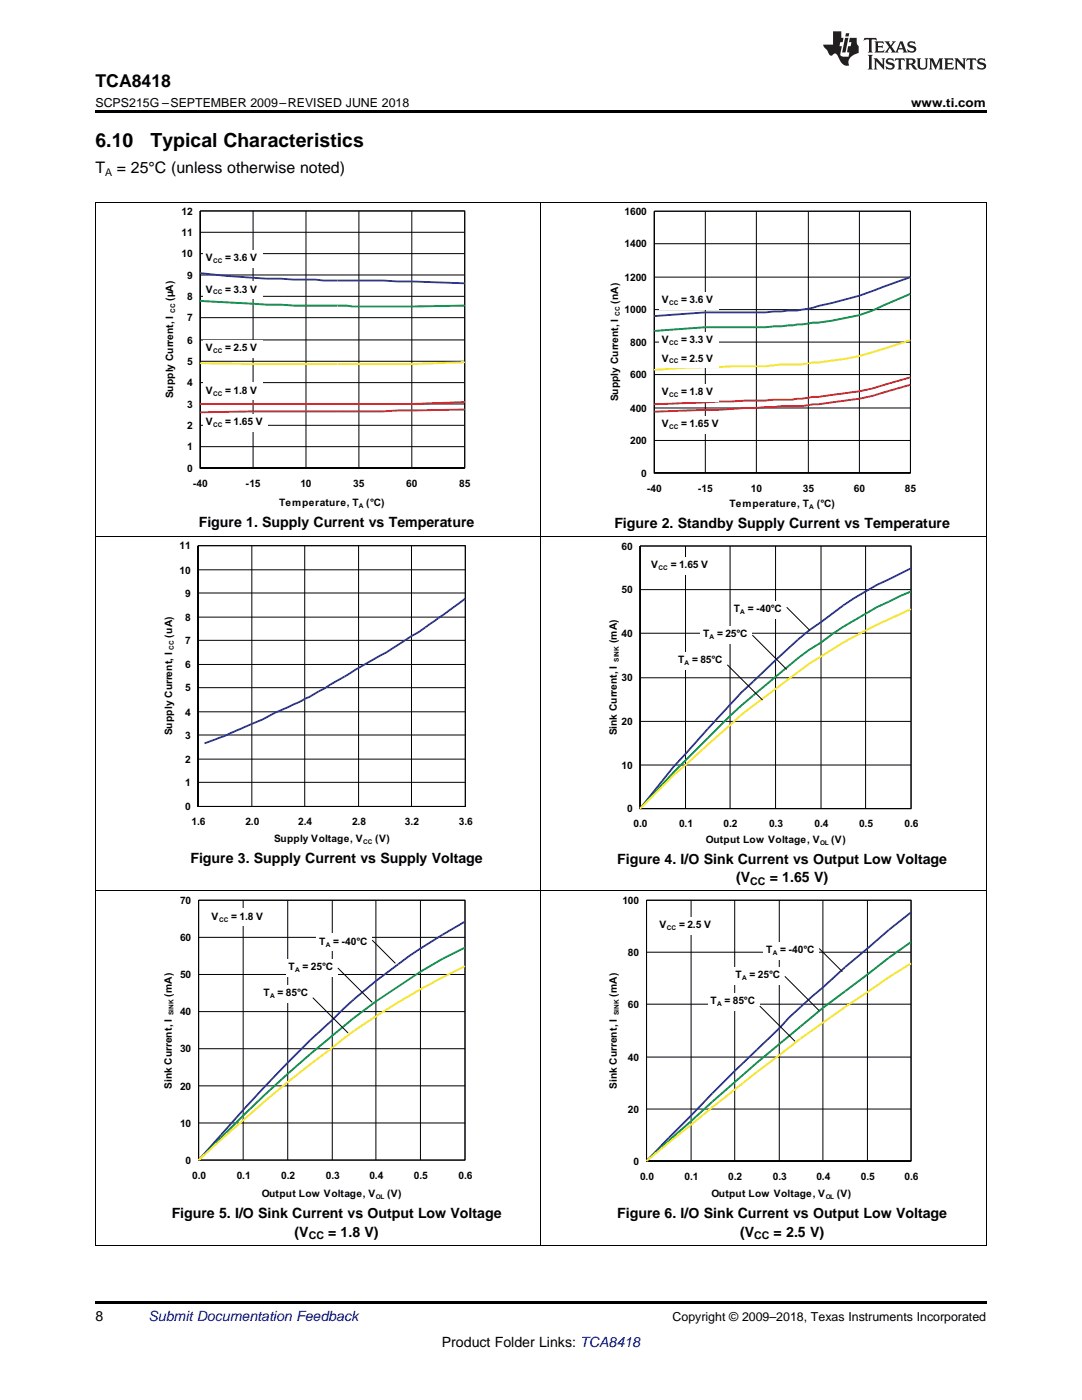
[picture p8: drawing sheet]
<svg xmlns="http://www.w3.org/2000/svg" width="216mm" height="279mm" viewBox="0 0 216 279" stroke-linecap="round" stroke-linejoin="round" font-family="sans-serif">
<path d="M19 248.5l.2 .1zM196.7 248.5l.1 .1zM19 259.7h177.8v.5h-177.8z" fill="#000"/>
<path d="M19.1 177.8v70.8M107.9 177.8v70.8M196.8 177.8v70.8M19 248.5h177.8" fill="none" stroke="#000" stroke-width=".2"/>
<g fill="#fff">
<path d="M32.6 178.5h61.8v61.1h-61.8z" fill-rule="evenodd"/>
<path d="M39.6 179.7h53.2v51.8h-53.2z" fill-rule="evenodd"/>
</g>
<path d="M39.6 179.7h53.2v51.8h-53.2zM48.5 179.7v51.8M57.4 179.7v51.8M66.3 179.7v51.8M75 179.7v51.8M83.9 179.7v51.8M39.6 194.5h53.2M39.6 187.1h53.2M39.6 216.7h53.2M39.6 209.3h53.2M39.6 201.9h53.2M39.6 224.1h53.2" fill="none" stroke="#010202" stroke-width=".2"/>
<path d="M92.8 183.9a129.7 129.7 0 0 0-28.7 21.7l-4.5 4.3a379.3 379.3 0 0 0-20 21.6" fill="none" stroke="#2b3695" stroke-width=".37"/>
<path d="M92.8 189.1a99 99 0 0 0-15.6 9.3 146.5 146.5 0 0 0-15.3 12 320 320 0 0 0-22.3 21.1" fill="none" stroke="#05974a" stroke-width=".37"/>
<path d="M92.8 192.8a155.8 155.8 0 0 0-24.5 14.6l-2 1.7a280.5 280.5 0 0 0-26.7 22.4" fill="none" stroke="#f7e726" stroke-width=".37"/>
<g fill="#fff">
<path d="M63.2 186.3h11.1v3.5h-11.1z" fill-rule="evenodd"/>
<path d="M57 191.3h10.4v3.5h-10.4z" fill-rule="evenodd"/>
<path d="M52 196.5h10.4v3.5h-10.4z" fill-rule="evenodd"/>
</g>
<path d="M62.4 199.1l7 7M67.4 193.2l6.9 6.8M74.3 187.6l4.6 4.7" fill="none" stroke="#010202" stroke-width=".2"/>
<g fill="#fff">
<path d="M41.7 181.3h11.8v3.5h-11.8z" fill-rule="evenodd"/>
<path d="M121.4 178.5h62v61.1h-62z" fill-rule="evenodd"/>
<path d="M129 179.7h52.8v52h-52.8z" fill-rule="evenodd"/>
</g>
<path d="M129 179.7h52.8v52h-52.8v-52v52h52.8v-52zM137.9 179.7v52M146.6 179.7v52M155.5 179.7v52M164.2 179.7v52M173.1 179.7v52M129 190h52.8M129 211h52.8M129 200.4h52.8M129 221.3h52.8" fill="none" stroke="#010202" stroke-width=".2"/>
<path d="M181.8 182.1l-4.5 3.5-8.7 7.4-4.4 4.1a89.6 89.6 0 0 0-8.7 8.1 630.2 630.2 0 0 0-22 21.9l-4.5 4.6" fill="none" stroke="#2b3695" stroke-width=".37"/>
<path d="M181.8 188a435.8 435.8 0 0 0-30.8 24.1l-8.8 7.8-13.2 11.8" fill="none" stroke="#05974a" stroke-width=".37"/>
<path d="M181.8 192.3l-4.5 2.7a434.7 434.7 0 0 0-26.3 18.9l-8.8 7.1-13.2 10.7" fill="none" stroke="#f7e726" stroke-width=".37"/>
<g fill="#fff">
<path d="M152.3 188h11.2v3.5h-11.2z" fill-rule="evenodd"/>
<path d="M146.2 193h10.4v3.5h-10.4z" fill-rule="evenodd"/>
<path d="M141.2 198.2h10.4v3.5h-10.4z" fill-rule="evenodd"/>
</g>
<path d="M156.6 194.8l6.9 6.9M163.5 189.3l4.6 4.6M151.6 200.8l7 7" fill="none" stroke="#010202" stroke-width=".2"/>
<path d="M131 183h11.9v3.5h-11.9z" fill-rule="evenodd" fill="#fff"/>
<path d="M19.1 107.1v70.8M107.9 107.1v70.8M196.8 107.1v70.8M19 177.8h177.8" fill="none" stroke="#000" stroke-width=".2"/>
<g fill="#fff">
<path d="M121.4 107.8h62v61.1h-62z" fill-rule="evenodd"/>
<path d="M127.7 109h54.1v52.4h-54.1z" fill-rule="evenodd"/>
</g>
<path d="M127.7 109h54.1v52.4h-54.1v-52.4v52.4h54.1v-52.4zM127.7 117.7h54.1M136.8 109v52.4M145.7 109v52.4M154.8 109v52.4M163.8 109v52.4M172.7 109v52.4M127.7 135.3h54.1M127.7 126.4h54.1M127.7 152.7h54.1M127.7 144h54.1" fill="none" stroke="#010202" stroke-width=".2"/>
<path d="M181.8 113.4l-4.5 2.2a61.7 61.7 0 0 0-13.5 8.6 64.3 64.3 0 0 0-9 7.5l-6.9 6.5-6.7 7.3-6.8 7.5-6.7 8.4" fill="none" stroke="#2b3695" stroke-width=".37"/>
<path d="M181.8 118a87.7 87.7 0 0 0-18 10.2 58.4 58.4 0 0 0-9 6.9l-2.3 1.8a127.9 127.9 0 0 0-13.5 12.6 204.9 204.9 0 0 0-11.3 11.9" fill="none" stroke="#05974a" stroke-width=".37"/>
<path d="M181.8 121.6a115.3 115.3 0 0 0-29.3 17.6l-4.6 3.5-13.5 12-6.7 6.7" fill="none" stroke="#f7e726" stroke-width=".37"/>
<g fill="#fff">
<path d="M145.9 119.9h11.1v3.5h-11.1z" fill-rule="evenodd"/>
<path d="M139.8 124.9h10.3v3.5h-10.3z" fill-rule="evenodd"/>
<path d="M134.7 130.1h10.4v3.5h-10.4z" fill-rule="evenodd"/>
</g>
<path d="M145.1 132.7l7.1 7M150.1 126.7l6.9 6.9M157 121.2l4.6 4.6" fill="none" stroke="#010202" stroke-width=".2"/>
<g fill="#fff">
<path d="M129.4 111.2h12.9v3.5h-12.9z" fill-rule="evenodd"/>
<path d="M32.6 107.8h61.8v60.8h-61.8z" fill-rule="evenodd"/>
<path d="M39.5 108.9h53.3v52h-53.3z" fill-rule="evenodd"/>
</g>
<g fill="none" stroke="#010202" stroke-width=".2">
<path d="M39.5 108.9h53.3v52h-53.3v-52v52h53.3v-52zM39.5 118.3h53.3M39.5 113.7h53.3M50.3 108.9v52M60.8 108.9v52M71.6 108.9v52M82.1 108.9v52M39.5 137.2h53.3M39.5 132.6h53.3M39.5 127.8h53.3M39.5 123.2h53.3M39.5 156.1h53.3"/>
<path d="M39.5 151.5h53.3M39.5 146.7h53.3M39.5 142.1h53.3"/>
</g>
<path d="M92.8 119.5a163.5 163.5 0 0 1-22 14.2l-5 3a89.2 89.2 0 0 1-10.9 5.5l-2.4 1.3-7.6 3.4-4.1 1.5" fill="none" stroke="#2b3695" stroke-width=".37"/>
<path d="M19.1 40.4v66.8M107.9 40.4v66.8M196.8 40.4v66.8M19 107.1h177.8" fill="none" stroke="#000" stroke-width=".2"/>
<g fill="#fff">
<path d="M121.6 41.1h61.6v60.8h-61.6z" fill-rule="evenodd"/>
<path d="M130.6 42.2h51.1v52.2h-51.1z" fill-rule="evenodd"/>
</g>
<path d="M130.6 42.2h51.1v52.2h-51.1v-52.2v52.2h51.1v-52.2zM130.6 55.3h51.1M130.6 48.6h51.1M140.7 42.2v52.2M150.9 42.2v52.2M161.3 42.2v52.2M171.5 42.2v52.2M130.6 74.8h51.1M130.6 68.3h51.1M130.6 61.8h51.1M130.6 87.9h51.1M130.6 81.4h51.1" fill="none" stroke="#010202" stroke-width=".2"/>
<path d="M181.7 76.8l-5.2 1.5a44.5 44.5 0 0 1-10.6 2l-2.6 .4h-1.1a19.2 19.2 0 0 1-6.3 .4l-12.6 .7-12.7 .4" fill="none" stroke="#ae2930" stroke-width=".37"/>
<path d="M181.7 75.3l-5.2 1.5a44.5 44.5 0 0 1-10.6 2l-7.8 1-9.4 .1-18.1 .8" fill="none" stroke="#ee1e28" stroke-width=".37"/>
<path d="M181.7 67.9a96.1 96.1 0 0 1-13 3.7l-5.4 .7h-1.1a19.2 19.2 0 0 1-6.3 .4l-3.1 .4h-6.7l-10.5 .4-5 .3" fill="none" stroke="#f7e726" stroke-width=".37"/>
<path d="M181.7 58.6l-7.6 3.4-2.6 .9a48.1 48.1 0 0 1-9.3 1.5l-4.1 .5-5.3 .4a153.3 153.3 0 0 0-22.2 .7" fill="none" stroke="#05974a" stroke-width=".37"/>
<path d="M181.7 55.3a130.8 130.8 0 0 1-15.8 5.2l-3.7 .9-3.1 .6h-1.9l-4.4 .3a153.2 153.2 0 0 0-22.2 .8" fill="none" stroke="#2b3695" stroke-width=".37"/>
<g fill="#fff">
<path d="M131.5 58.3h11.8v3.5h-11.8z" fill-rule="evenodd"/>
<path d="M131.5 66.2h11.8v3.6h-11.8z" fill-rule="evenodd"/>
<path d="M131.5 69.9h11.8v3.6h-11.8z" fill-rule="evenodd"/>
<path d="M131.5 76.6h11.8v3.5h-11.8z" fill-rule="evenodd"/>
<path d="M131.5 83.1h12.9v3.5h-12.9z" fill-rule="evenodd"/>
<path d="M32.9 41.1h61.3v60.5h-61.3z" fill-rule="evenodd"/>
<path d="M39.9 42.1h52.8v51.3h-52.8z" fill-rule="evenodd"/>
</g>
<g fill="none" stroke="#010202" stroke-width=".2">
<path d="M39.9 42.1v51.3h52.8v-51.3h-52.8h52.8v51.3h-52.8zM39.9 59.1h52.8M39.9 54.9h52.8M39.9 50.6h52.8M39.9 46.4h52.8M50.5 42.1v51.3M61.1 42.1v51.3M71.6 42.1v51.3M82.2 42.1v51.3M39.9 76.4h52.8M39.9 72.1h52.8M39.9 67.8h52.8"/>
<path d="M39.9 63.4h52.8M39.9 89.1h52.8M39.9 84.9h52.8M39.9 80.6h52.8"/>
</g>
<path d="M92.7 81.7l-13.3 .2-3 .2h-25.9l-10.6 .2" fill="none" stroke="#ae2930" stroke-width=".37"/>
<path d="M92.7 80.3l-10.5 .3h-42.3" fill="none" stroke="#ee1e28" stroke-width=".37"/>
<path d="M92.7 72.3l-10.5 .4h-31.7l-10.6-.2" fill="none" stroke="#f7e726" stroke-width=".37"/>
<path d="M39.9 60.1l18.7 .9h10.6l1.1 .2 22.4-.2" fill="none" stroke="#05974a" stroke-width=".37"/>
<path d="M39.9 54.5a222.9 222.9 0 0 0 18.7 1.3h4.3l1.7 .2h11.8l16.3 .5" fill="none" stroke="#2b3695" stroke-width=".37"/>
<g fill="#fff">
<path d="M40.5 49.9h11.9v3.5h-11.9z" fill-rule="evenodd"/>
<path d="M40.5 56.2h11.9v3.5h-11.9z" fill-rule="evenodd"/>
<path d="M40.5 67.8h11.9v3.6h-11.9z" fill-rule="evenodd"/>
<path d="M40.5 76.4h11.9v3.5h-11.9z" fill-rule="evenodd"/>
<path d="M40.5 82.7h13v3.5h-13z" fill-rule="evenodd"/>
</g>
<path d="M19 40.4h177.8" fill="none" stroke="#000" stroke-width=".2"/>
<path d="M19 22h177.8v.5h-177.8z" fill="#000"/>
<g fill="#231f20">
<path d="M172.5 7.6l-.1 .5 .4-.2h.6v.1v2.1l-.2 .4h.9l-.2-.4v-2.1l.1-.1h.5l.5 .2-.2-.5zM174.5 8.3l.2 .3v1.5l-.2 .4h1.8l.2-.6a1.04 1.04 0 0 1-1.3 .2v-.7h.6l.3 .2v-.6l-.3 .2h-.6v-.6l.8-.1 .4 .3-.2-.5zM176.5 8.3l.9 1.1-.9 1.1h.8l-.2-.2 .4-.7 .5 .7-.2 .2h1.5l-.2-.2 .2-.4h.9l.1 .4-.2 .2h1l-.3-.3-.7-1.9h-.5l-.9 2-.8-1 .9-1h-.8l.1 .3-.4 .5-.3-.6 .1-.2zM179.7 8.6l.4 1h-.7zM181.3 8.4a.63 .63 0 0 0-.2 .7 .63 .63 0 0 0 .6 .4l.6 .2 .1 .2a.75 .75 0 0 1-.7 .4 .75 .75 0 0 1-.6-.5l.1 .7 .1-.1a1.11 1.11 0 0 0 1.5-.6 1.13 1.13 0 0 0-1.2-.8l-.1-.4a1.04 1.04 0 0 1 1.2 .2l-.2-.5-.2 .1-.4-.2zM173.2 10.9l.2 .4v2.2l-.2 .4h1l-.3-.4v-2.2l.3-.4zM174.3 11.6l.3 .4v1.5l-.3 .4h.8l-.2-.4v-1.3l1.5 1.7v-1.9l.2-.4h-.7l.2 .4v.9l-1.1-1.3zM177 11.8a.62 .62 0 0 0-.2 .7 .62 .62 0 0 0 .6 .4l.6 .1 .1 .3a.76 .76 0 0 1-.7 .3 .76 .76 0 0 1-.7-.4l.2 .7 .1-.1a1.11 1.11 0 0 0 1.5-.6 1.13 1.13 0 0 0-1.2-.8l-.1-.4a1.04 1.04 0 0 1 1.2 .2l-.2-.6-.2 .1-.5-.1zM178.7 11.6l-.2 .6a.61 .61 0 0 1 .8-.3v1.6l-.2 .4h.9l-.2-.4v-1.6a.63 .63 0 0 1 .7 .3l-.1-.6zM180.6 11.6l.3 .4v1.5l-.3 .4h1l-.2-.2-.1-.8 .6 .2a.76 .76 0 0 0 1.2 .7l-1-1a.58 .58 0 0 0 .6-.5 .58 .58 0 0 0-.5-.6zM181.4 11.9h.1a.45 .45 0 0 1 .5 .1 .45 .45 0 0 1 .1 .5l-.8 .2zM182.9 11.6l.2 .2a2.17 2.17 0 0 0 .3 1.9 .99 .99 0 0 0 1.6-.6v-1.1l.2-.4h-.7l.2 .2a1.92 1.92 0 0 1-.2 1.8 .6 .6 0 0 1-.9-.5v-1.1l.2-.4zM185.4 11.6l.2 .4v1.5l-.2 .4h.7l-.2-.4v-1.4l.8 1.8 .8-1.8v1.4l-.2 .4h.9l-.2-.4v-1.5l.2-.4h-.8l-.6 1.5-.6-1.5zM188.4 11.6l.2 .4v1.5l-.2 .4h1.8l.1-.6a1.04 1.04 0 0 1-1.2 .1v-.6h.5l.4 .2v-.6l-.4 .2h-.5v-.7h.8l.3 .3-.1-.6zM190.5 11.6l.2 .4v1.5l-.2 .4h.7l-.2-.4v-1.3l1.5 1.7v-1.9l.2-.4h-.7l.2 .4v.9l-1.1-1.3zM192.9 11.6l-.1 .6a.61 .61 0 0 1 .7-.3l.1 1.6-.3 .4h1l-.3-.4 .1-1.6a.63 .63 0 0 1 .7 .3l-.1-.6zM195.2 11.8a.62 .62 0 0 0-.2 .7 .62 .62 0 0 0 .6 .4l.6 .1 .1 .3a.76 .76 0 0 1-.7 .3 .76 .76 0 0 1-.6-.4l.1 .7 .1-.1a1.11 1.11 0 0 0 1.6-.6 1.13 1.13 0 0 0-1.3-.8l-.1-.4a1.04 1.04 0 0 1 1.2 .2l-.1-.6-.2 .1-.5-.1z"/>
<path d="M166.2 6.3v2.6h-1.9v.4l.8 .9a.91 .91 0 0 0 1 .8 .56 .56 0 0 1 .5-.3 .56 .56 0 0 1 .5 .3l.4 .8a1.53 1.53 0 0 0 1.9 1.2 1.54 1.54 0 0 1 1-2.1l.9-.3v-1.4a1.52 1.52 0 0 1-.4-1.6h-1.3l-.2 .8h.5l-.2 .8h-.5l-.1 1v.2l.4 .1-.2 .8a1.93 1.93 0 0 1-1.6-.3l.3-1.8h-.5l.2-.8h.4l.2-.8h-.4v-1.3zM168.6 7.6l-.6 2.9h.7l.6-2.9zM168.8 6.6l-.1 .7h.6l.2-.7z"/>
</g>
<g font-size="3.9">
<text x="19" y="29.3">6.10</text>
<text x="30.1" y="29.3">Typical Characteristics</text>
</g>
<text font-size="3.5" x="19" y="17.3">TCA8418</text>
<g font-size="3.2">
<text x="19" y="34.4">T</text>
<text x="23.3" y="34.4">= 25°C (unless otherwise noted)</text>
</g>
<g font-size="2.8">
<text x="39.7" y="105.2">Figure 1. Supply Current vs Temperature</text>
<text x="122.6" y="105.4">Figure 2. Standby Supply Current vs Temperature</text>
<text x="38" y="172.2">Figure 3. Supply Current vs Supply Voltage</text>
<text x="123.2" y="172.4">Figure 4. I/O Sink Current vs Output Low Voltage</text>
<text x="146.9" y="176.1">(V</text>
<text x="153.6" y="176.1">= 1.65 V)</text>
<text x="34.3" y="243.1">Figure 5. I/O Sink Current vs Output Low Voltage</text>
<text x="123.2" y="243.1">Figure 6. I/O Sink Current vs Output Low Voltage</text>
<text x="58.8" y="246.8">(V</text>
<text x="65.5" y="246.8">= 1.8 V)</text>
<text x="147.7" y="246.8">(V</text>
<text x="154.4" y="246.8">= 2.5 V)</text>
<text x="19" y="263.6">8</text>
<text x="88.2" y="268.9">Product Folder Links: TCA8418</text>
</g>
<text font-size="2.8" fill="#0000c8" x="29.6" y="263.6">Submit Documentation Feedback</text>
<g font-size="2.5">
<text x="19" y="21.4">SCPS215G –SEPTEMBER 2009–REVISED JUNE 2018</text>
<text x="181.8" y="21.4">www.ti.com</text>
<text x="134.2" y="263.6">Copyright © 2009–2018, Texas Instruments Incorporated</text>
</g>
<g font-size="2.1">
<text x="21" y="35.1">A</text>
<text x="149.7" y="176.7">CC</text>
<text x="61.6" y="247.4">CC</text>
<text x="150.5" y="247.4">CC</text>
</g>
<g font-size="2" fill="#010202">
<text x="36.2" y="47.1">11</text>
<text x="36.2" y="42.8">12</text>
<text x="124.6" y="42.9">1600</text>
<text x="36.2" y="51.4">10</text>
<text x="41.1" y="52.1">V</text>
<text x="44.9" y="52.1">= 3.6 V</text>
<text x="124.6" y="49.4">1400</text>
<text x="37.3" y="59.9">8</text>
<text x="37.3" y="55.6">9</text>
<text x="41.1" y="58.4">V</text>
<text x="44.9" y="58.4">= 3.3 V</text>
<text x="124.6" y="56">1200</text>
<text x="34.6" y="60.1" transform="rotate(-90 34.6 60.1)">(µA)</text>
<text x="37.3" y="64.1">7</text>
<text x="123.3" y="60.7" transform="rotate(-90 123.3 60.7)">(nA)</text>
<text x="124.6" y="62.5">1000</text>
<text x="132" y="60.5">V</text>
<text x="135.9" y="60.5">= 3.6 V</text>
<text x="37.3" y="68.6">6</text>
<text x="41.1" y="70.1">V</text>
<text x="44.9" y="70.1">= 2.5 V</text>
<text x="125.7" y="69">800</text>
<text x="132" y="68.5">V</text>
<text x="135.9" y="68.5">= 3.3 V</text>
<text x="37.3" y="77.1">4</text>
<text x="37.3" y="72.8">5</text>
<text x="125.7" y="75.5">600</text>
<text x="132" y="72.2">V</text>
<text x="135.9" y="72.2">= 2.5 V</text>
<text x="34.6" y="79.5" transform="rotate(-90 34.6 79.5)">Supply Current, I</text>
<text x="37.3" y="81.4">3</text>
<text x="41.1" y="78.6">V</text>
<text x="44.9" y="78.6">= 1.8 V</text>
<text x="123.3" y="80.1" transform="rotate(-90 123.3 80.1)">Supply Current, I</text>
<text x="125.7" y="82.2">400</text>
<text x="132" y="78.8">V</text>
<text x="135.9" y="78.8">= 1.8 V</text>
<text x="37.3" y="89.9">1</text>
<text x="37.3" y="85.6">2</text>
<text x="41.1" y="84.9">V</text>
<text x="44.9" y="84.9">= 1.65 V</text>
<text x="125.7" y="88.6">200</text>
<text x="132" y="85.3">V</text>
<text x="135.9" y="85.3">= 1.65 V</text>
<text x="37.3" y="94.1">0</text>
<text x="128" y="95.1">0</text>
<text x="38.5" y="97.1">-40</text>
<text x="49" y="97.1">-15</text>
<text x="55.7" y="101">Temperature, T</text>
<text x="59.9" y="97.1">10</text>
<text x="70.5" y="97.1">35</text>
<text x="73.1" y="101">(°C)</text>
<text x="81.1" y="97.1">60</text>
<text x="91.6" y="97.1">85</text>
<text x="129.1" y="98.1">-40</text>
<text x="139.3" y="98.1">-15</text>
<text x="145.6" y="101.2">Temperature, T</text>
<text x="149.8" y="98.1">10</text>
<text x="160.2" y="98.1">35</text>
<text x="163" y="101.2">(°C)</text>
<text x="170.4" y="98.1">60</text>
<text x="180.6" y="98.1">85</text>
<text x="35.8" y="109.6">11</text>
<text x="124" y="109.7">60</text>
<text x="129.9" y="113.4">V</text>
<text x="133.8" y="113.4">= 1.65 V</text>
<text x="35.8" y="114.5">10</text>
<text x="36.9" y="119.1">9</text>
<text x="124" y="118.4">50</text>
<text x="36.9" y="123.9">8</text>
<text x="146.4" y="122.1">T</text>
<text x="149.2" y="122.1">= -40°C</text>
<text x="34.3" y="127.2" transform="rotate(-90 34.3 127.2)">(uA)</text>
<text x="36.9" y="128.5">7</text>
<text x="123.1" y="128.4" transform="rotate(-90 123.1 128.4)">(mA)</text>
<text x="124" y="127.1">40</text>
<text x="140.3" y="127.1">T</text>
<text x="143.1" y="127.1">= 25°C</text>
<text x="36.9" y="138">5</text>
<text x="36.9" y="133.3">6</text>
<text x="124" y="136">30</text>
<text x="135.3" y="132.3">T</text>
<text x="138.1" y="132.3">= 85°C</text>
<text x="36.9" y="142.8">4</text>
<text x="34.3" y="146.7" transform="rotate(-90 34.3 146.7)">Supply Current, I</text>
<text x="36.9" y="147.4">3</text>
<text x="123.1" y="146.7" transform="rotate(-90 123.1 146.7)">Sink Current, I</text>
<text x="124" y="144.7">20</text>
<text x="36.9" y="152.2">2</text>
<text x="124" y="153.4">10</text>
<text x="36.9" y="161.7">0</text>
<text x="36.9" y="156.9">1</text>
<text x="38.2" y="164.7">1.6</text>
<text x="49" y="164.7">2.0</text>
<text x="54.7" y="168">Supply Voltage, V</text>
<text x="59.5" y="164.7">2.4</text>
<text x="70.3" y="164.7">2.8</text>
<text x="74.9" y="168">(V)</text>
<text x="80.8" y="164.7">3.2</text>
<text x="91.6" y="164.7">3.6</text>
<text x="125.1" y="162.1">0</text>
<text x="126.4" y="165.1">0.0</text>
<text x="135.5" y="165.1">0.1</text>
<text x="144.4" y="165.1">0.2</text>
<text x="153.5" y="165.1">0.3</text>
<text x="162.5" y="165.1">0.4</text>
<text x="171.4" y="165.1">0.5</text>
<text x="180.5" y="165.1">0.6</text>
<text x="140.9" y="168.2">Output Low Voltage, V</text>
<text x="165.9" y="168.2">(V)</text>
<text x="35.9" y="180.4">70</text>
<text x="42.2" y="183.6">V</text>
<text x="46.1" y="183.6">= 1.8 V</text>
<text x="124.2" y="180.4">100</text>
<text x="131.6" y="185.2">V</text>
<text x="135.5" y="185.2">= 2.5 V</text>
<text x="35.9" y="187.8">60</text>
<text x="63.7" y="188.6">T</text>
<text x="66.5" y="188.6">= -40°C</text>
<text x="125.3" y="190.8">80</text>
<text x="152.9" y="190.2">T</text>
<text x="155.7" y="190.2">= -40°C</text>
<text x="35.9" y="195.2">50</text>
<text x="57.6" y="193.6">T</text>
<text x="60.4" y="193.6">= 25°C</text>
<text x="146.8" y="195.2">T</text>
<text x="149.6" y="195.2">= 25°C</text>
<text x="34.3" y="198.9" transform="rotate(-90 34.3 198.9)">(mA)</text>
<text x="35.9" y="202.6">40</text>
<text x="52.6" y="198.7">T</text>
<text x="55.4" y="198.7">= 85°C</text>
<text x="123.1" y="198.9" transform="rotate(-90 123.1 198.9)">(mA)</text>
<text x="125.3" y="201.1">60</text>
<text x="141.8" y="200.4">T</text>
<text x="144.6" y="200.4">= 85°C</text>
<text x="35.9" y="210">30</text>
<text x="125.3" y="211.7">40</text>
<text x="34.3" y="217.3" transform="rotate(-90 34.3 217.3)">Sink Current, I</text>
<text x="35.9" y="217.4">20</text>
<text x="123.1" y="217.3" transform="rotate(-90 123.1 217.3)">Sink Current, I</text>
<text x="35.9" y="224.9">10</text>
<text x="125.3" y="222.1">20</text>
<text x="37" y="232.3">0</text>
<text x="126.4" y="232.4">0</text>
<text x="38.3" y="235.2">0.0</text>
<text x="47.2" y="235.2">0.1</text>
<text x="52.2" y="238.9">Output Low Voltage, V</text>
<text x="56.1" y="235.2">0.2</text>
<text x="65" y="235.2">0.3</text>
<text x="73.7" y="235.2">0.4</text>
<text x="77.2" y="238.9">(V)</text>
<text x="82.6" y="235.2">0.5</text>
<text x="91.5" y="235.2">0.6</text>
<text x="127.7" y="235.4">0.0</text>
<text x="136.6" y="235.4">0.1</text>
<text x="142" y="238.9">Output Low Voltage, V</text>
<text x="145.3" y="235.4">0.2</text>
<text x="154.2" y="235.4">0.3</text>
<text x="162.9" y="235.4">0.4</text>
<text x="167" y="238.9">(V)</text>
<text x="171.8" y="235.4">0.5</text>
<text x="180.5" y="235.4">0.6</text>
</g>
<g font-size="1.3" fill="#010202">
<text x="42.5" y="52.5">CC</text>
<text x="42.5" y="58.8">CC</text>
<text x="34.9" y="62.5" transform="rotate(-90 34.9 62.5)">CC</text>
<text x="123.7" y="63.1" transform="rotate(-90 123.7 63.1)">CC</text>
<text x="133.5" y="60.9">CC</text>
<text x="42.5" y="70.4">CC</text>
<text x="133.5" y="68.8">CC</text>
<text x="133.5" y="72.5">CC</text>
<text x="42.5" y="79">CC</text>
<text x="133.5" y="79.2">CC</text>
<text x="42.5" y="85.3">CC</text>
<text x="133.5" y="85.7">CC</text>
<text x="71.6" y="101.4">A</text>
<text x="161.5" y="101.6">A</text>
<text x="131.4" y="113.8">CC</text>
<text x="147.7" y="122.5">A</text>
<text x="34.7" y="129.6" transform="rotate(-90 34.7 129.6)">CC</text>
<text x="141.6" y="127.5">A</text>
<text x="123.5" y="132.1" transform="rotate(-90 123.5 132.1)">SINK</text>
<text x="136.6" y="132.7">A</text>
<text x="72.5" y="168.4">CC</text>
<text x="163.6" y="168.6">OL</text>
<text x="43.7" y="183.9">CC</text>
<text x="133.1" y="185.6">CC</text>
<text x="65" y="188.9">A</text>
<text x="154.2" y="190.6">A</text>
<text x="58.9" y="193.9">A</text>
<text x="148.1" y="195.6">A</text>
<text x="34.6" y="202.6" transform="rotate(-90 34.6 202.6)">SINK</text>
<text x="53.9" y="199.1">A</text>
<text x="123.5" y="202.6" transform="rotate(-90 123.5 202.6)">SINK</text>
<text x="143.1" y="200.8">A</text>
<text x="75" y="239.3">OL</text>
<text x="164.8" y="239.3">OL</text>
</g>
</svg>
